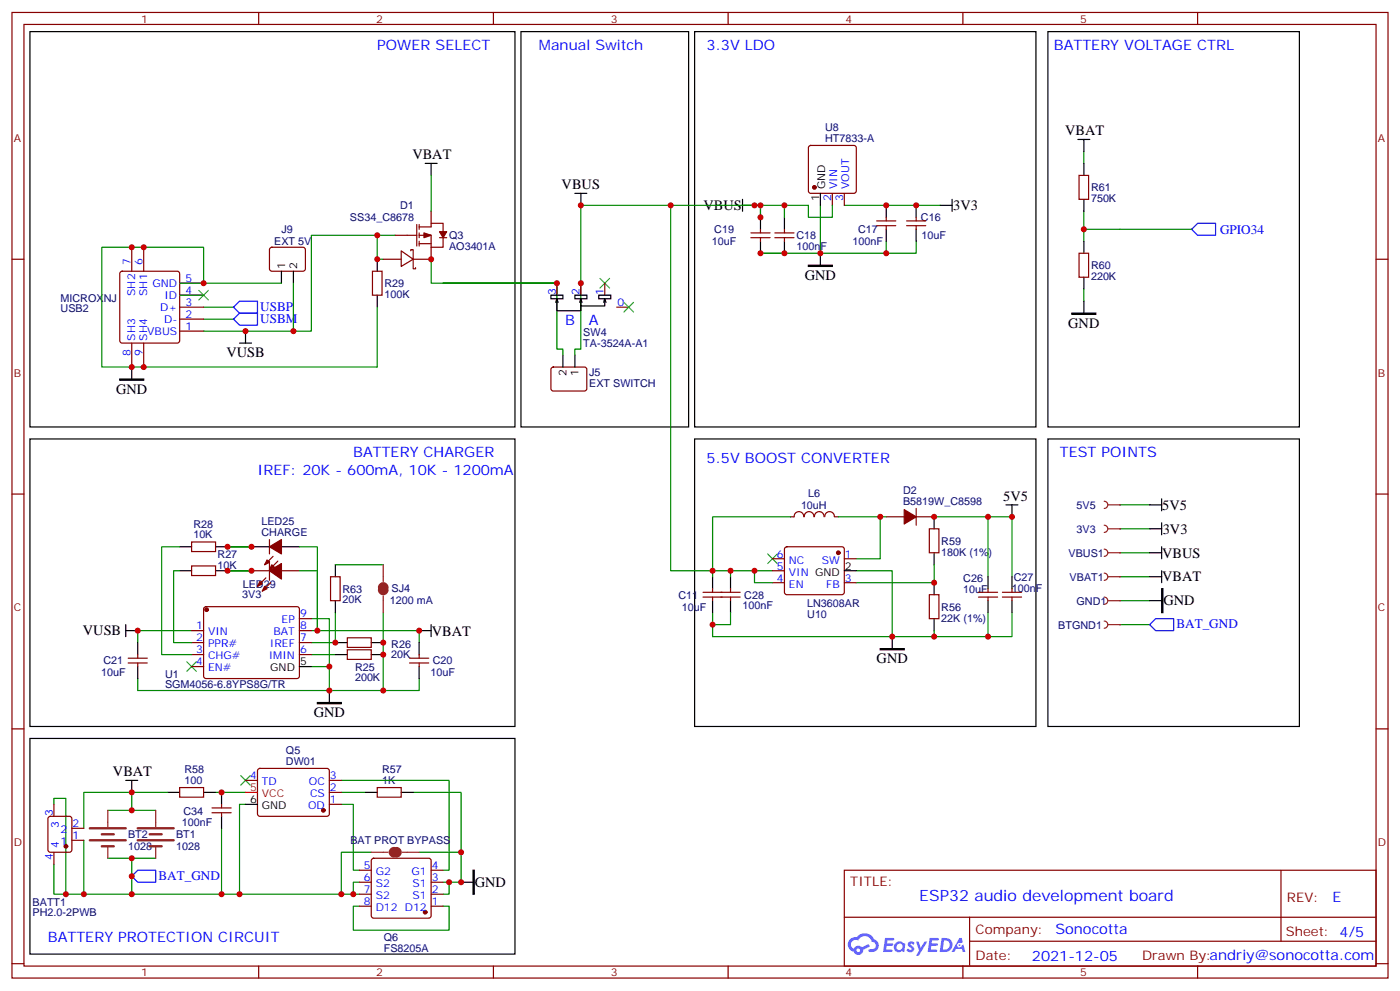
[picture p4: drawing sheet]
<svg xmlns="http://www.w3.org/2000/svg" width="412mm" height="292mm" viewBox="0 0 412 292" stroke-linecap="round" stroke-linejoin="round" font-family="sans-serif">
<g fill="none" stroke="#870000" stroke-width=".35">
<path d="M3.5 3.7h405.4v284.3h-405.4zM7.1 7.2h398.2v277.3h-398.2zM76.2 3.7v3.5M145.3 3.7v3.5M214.5 3.7v3.5M283.6 3.7v3.5M352.8 3.7v3.5M3.5 76.3h3.6M405.3 76.3h3.6M3.5 145.5h3.6M405.3 145.5h3.6M3.5 214.6h3.6"/>
<path d="M405.3 214.6h3.6M248.7 256.3h156.6v28.2h-156.6zM377.3 256.3v20.9M248.7 270.1h156.5M285.6 277.2h119.6M285.6 270.1v14.1M3.5 283.8h3.6M76.2 284.5v3.5M145.3 284.5v3.5M214.5 284.5v3.5M283.6 284.5v3.5M352.8 284.5v3.5"/>
<path d="M405.3 283.8h3.6"/>
</g>
<g fill="#5487ff">
<path d="M267.7 277.4a1.22 1.22 0 0 1 1.7 .3l-.4 .6a.47 .47 0 0 0-.3-.4 .47 .47 0 0 0-.5 .2l.1 .2a1.14 1.14 0 0 1 .8 1.7 1.14 1.14 0 0 1-1.9 0l-.2-.2 .5-.5 .7 .4a.29 .29 0 0 0 .3-.2 .29 .29 0 0 0-.2-.4 1.04 1.04 0 0 1-.6-1.7z"/>
<path d="M260.7 276.2h2.4l.3 .2-.2 .5h-1.8l-.1 .9h1.5l.3 .3-.3 .4h-1.6l-.2 1.1 1.7 .1 .2 .3-.2 .3h-2.6z"/>
<path d="M273.8 276.2h2.4l.3 .2-.1 .5h-1.8l-.2 .9h1.6l.3 .3-.4 .4h-1.6l-.1 1.1 1.7 .1 .2 .3-.2 .3h-2.6z"/>
<path d="M282.6 276.2h.7l.3 1.2-.6 .4a.69 .69 0 0 0-1 .2 .69 .69 0 0 0 .4 1 .69 .69 0 0 0 .9-.6l.5-.3 .6 2.2h-.8l-.2-.9h-1.8l-.5 .9h-.8z"/>
<path d="M269.8 277.3h.8l.6 1.8 1.1-1.8h.9l-2.6 4.2h-.8l.9-1.6z"/>
<path d="M277.4 276.2l-.6 4.1h1.3a2.11 2.11 0 0 0 2.5-2.1 2.11 2.11 0 0 0-2.5-2zM278.1 276.9a1.39 1.39 0 0 1 1.7 1.4 1.39 1.39 0 0 1-1.8 1.3h-.3z"/>
<path d="M263.7 277.8a1.54 1.54 0 0 0-.1 2.2 1.54 1.54 0 0 0 2.2 .1l.6 .2 .3-2.3-.2-.2h-.4a1.49 1.49 0 0 0-2.4 0zM264 278.8a.94 .94 0 0 1 1.8 0 .94 .94 0 0 1-1.8 0z"/>
<path d="M250.4 276.6a2.18 2.18 0 0 0 1.1 3.7 1.44 1.44 0 0 0 1.6 .9 1.44 1.44 0 0 0 1.2-1.5l2-1-.5-.7-1.9 .9a1.47 1.47 0 0 0-2.4 .5 1.39 1.39 0 0 1-.7-2 1.39 1.39 0 0 1 2-.4 2.12 2.12 0 0 1 2.2-1.3 2.12 2.12 0 0 1 1.9 1.7 1.14 1.14 0 0 1 1.1 1.4 1.14 1.14 0 0 1-1.7 .7 .43 .43 0 0 0-.5 .4 .43 .43 0 0 0 .4 .4 1.98 1.98 0 0 0 2.5-1.2 1.98 1.98 0 0 0-1.2-2.5 3.1 3.1 0 0 0-5.3-.7l-.9 .1zM252.3 279.9a.55 .55 0 0 1 1.1 0 .55 .55 0 0 1-1.1 0z"/>
<circle cx="282.6" cy="278.3" r=".26"/>
</g>
<g fill="none" stroke="#000" stroke-width=".35">
<path d="M8.8 9.3h142.9v116.4h-142.9zM153.5 9.3h49.3v116.4h-49.3zM204.6 9.3h100.6v116.4h-100.6zM308.7 9.3h74.1v116.4h-74.1zM125.2 48.1h3.6M127 48.1v3.5M218.7 58.7v3.5M241.7 56.9v3.6M280.5 58.7v3.5M111.1 76.3v3.6M218.7 60.5h3.5M224 64v3.5"/>
<path d="M224 71v3.6M231.1 64v3.5M231.1 71v3.6M261.1 60.5v3.5M261.1 67.5v3.5M269.9 60.5v3.5M269.9 67.5v3.5M276.9 60.5h3.6M72.3 97.5v3.5M111.1 86.9v3.6M70.6 101h3.5M8.8 129.3h142.9v84.6h-142.9z"/>
<path d="M204.6 129.3h100.6v84.6h-100.6zM308.7 129.3h74.1v84.6h-74.1zM52.9 168.1h3.5M52.9 161h3.5M63.5 168.1h3.5M63.5 161h3.5M37 185.7h3.6M37 183.9v3.6M40.6 189.2v3.6M40.6 196.3v3.5M88.2 196.3h3.5M98.8 192.8h3.5"/>
<path d="M98.8 189.2h3.5M109.4 192.8h3.5M109.4 189.2h3.5M123.5 189.2v3.6M123.5 196.3v3.5M123.5 185.7h3.5M127 183.9v3.6M8.8 217.5h142.9v63.5h-142.9zM37 229.8h3.6M38.8 229.8v3.5M49.4 233.3h3.5M60 233.3h3.5"/>
<path d="M65.3 233.3v3.6M72.3 236.9h3.5M107.6 233.3h3.5M118.2 233.3h3.5M65.3 240.4v3.5M135.8 259.8h3.5"/>
</g>
<g fill="none" stroke="#008700" stroke-width=".35">
<path d="M111.1 69.3v7h1.8M116.4 69.3h-24.7v28.2h-19.4M127 76.3v7.1h37M222.2 60.5h8.9v3.5M224 74.6h17.7M224 60.5v3.5M231.1 60.5h7v3.5h7.1v-3.5M241.7 60.5v14.1h19.4v-3.6M248.7 60.5h28.2M269.9 71v3.6h-8.8M52.9 83.4h7.1v-10.6h-30v35.3h81.1M52.9 86.9h7.1"/>
<path d="M60 90.5h8.8M60 94h8.8M329.8 148.7h8.9M329.8 155.7h8.9M329.8 162.8h8.9M329.8 169.8h8.9M329.8 176.9h8.9M40.6 199.8v3.5h82.9v-3.5M56.4 185.7h-15.8v3.5M91.7 182.2h5.3v14.1M91.7 196.3h5.3v7M91.7 185.7h31.8v3.5"/>
<path d="M91.7 192.8h7.1M98.8 180.4v8.8h-7.1M112.9 180.4v22.9M329.8 183.9h8.9M15.9 236.9v-1.8h3.5v28.2M31.7 238.6h14.2M38.8 233.3h-14.1v10.6M49.4 233.3h-10.6v5.3M63.5 233.3h8.8M72.3 236.9h-1.7v26.4M100.5 229.8h31.8v26.5h-1.8M100.5 236.9h3.6v19.4h1.7"/>
<path d="M100.5 233.3h7.1M121.7 233.3h14.1v26.5h-3.5M15.9 254.5v8.8h22.9M24.7 247.4v15.9M31.7 252.7h14.2M38.8 252.7v10.6h65.3M65.3 243.9v19.4M105.8 259.8h-1.7v3.5h1.7M109.4 251h-8.9v12.3M123.5 251h12.3M130.5 259.8h1.8v3.5h-1.8M105.8 266.8h-1.7v7.1h28.2v-7.1h-1.8"/>
</g>
<g fill="none" stroke="#870000" stroke-width=".35">
<path d="M238.4 43l.4-.2h12.7l.5 .2 .2 .5v12.7l-.2 .5-.5 .2h-12.7l-.5-.2-.2-.5v-12.7zM245.2 56.9v3.6M248.7 56.9v3.6M38.8 72.8v7.1M42.3 72.8v7.1M109.7 79.9h2.8v7h-2.8zM112.9 76.3h5.3M116.4 69.3h6.4M118.2 73.9l3.5 2.4-3.5 2.2zM121 73.9v-.4h.7v2.8M121.7 76.3v2.9h.7v-.4M122.8 66.1v6.4"/>
<path d="M123.5 66.8h3.5v-1h3.5v2.4M123.5 69.3h3.5v3.5M123.5 66.1v1.4M123.5 68.6v1.4M123.5 71v1.5M123.5 71.8h3.5M127 72.8v3.5h-5.3M127 62.2v3.6M129.5 70h2.1M130.5 70v2.8h-3.5M221.2 70h5.6M221.2 68.6h5.6"/>
<path d="M224 67.5v1.1M224 70v1M228.2 70h5.7M228.2 68.6h5.7M231.1 67.5v1.1M231.1 70v1M258.2 66.5h5.7M258.2 65.1h5.7M261.1 64v1.1M261.1 66.5v1M267.1 66.5h5.6M267.1 65.1h5.6"/>
<path d="M269.9 64v1.1M269.9 66.5v1M35.5 80.1l.5-.2h16.2l.5 .2 .2 .5v19.7l-.2 .5-.5 .2h-16.2l-.5-.2-.2-.5v-19.7zM52.9 83.4h7.1M52.9 86.9h7.1M52.9 90.5h7.1M52.9 94h7.1M52.9 97.5h7.1M38.8 101v7.1M42.3 101v7.1M56.4 159.6h7.1v2.8h-7.1zM56.4 166.7h7.1v2.8h-7.1z"/>
<path d="M60.2 178.9l.5-.3h26.8l.5 .3 .2 .5-.1 20-.6 .4-27.1-.1-.4-.6v-19.7zM74.1 168.1h5.3M78.3 170.2l-2.5 2.4M79.4 165.2v5.7M79.7 171.6l-2.4 2.5M82.9 168.1h5.3M37.7 195.2h5.7M37.7 193.8h5.7M40.6 192.8v1M40.6 195.2v1.1M56.4 185.7h3.6M56.4 189.2h3.6"/>
<path d="M56.4 192.8h3.6M56.4 196.3h3.6M88.2 185.7h3.5M88.2 189.2h3.5M88.2 192.8h3.5M88.2 182.2h3.5M102.3 191.3h7.1v2.9h-7.1zM102.3 187.8h7.1v2.8h-7.1zM120.6 195.2h5.7M120.6 193.8h5.7M123.5 192.8v1M123.5 195.2v1.1"/>
<path d="M52.9 231.9h7.1v2.8h-7.1zM62.4 239.3h5.7M62.4 237.9h5.7M65.3 236.9v1M65.3 239.3v1.1M72.3 229.8h3.5M76.1 226.5l.5-.2h20l.4 .7-.1 13-.6 .4-20-.1-.5-.6v-12.7zM97 236.9h3.5M97 233.3h3.5M97 229.8h3.5M111.1 231.9h7.1v2.8h-7.1zM105.8 259.8h3.6"/>
<path d="M105.8 256.3h3.6M109.6 252.9l.5-.2h16.2l.5 .2 .2 .5v16.3l-.2 .5-.5 .2h-16.2l-.5-.3-.2-.4v-16.3zM127 259.8h3.5M127 256.3h3.5M105.8 266.8h3.6M105.8 263.3h3.6M127 266.8h3.5M127 263.3h3.5"/>
</g>
<path d="M58.6 85.5l2.8 2.8M61.4 85.5l-2.8 2.8M55 194.9l2.9 2.8M57.9 194.9l-2.9 2.8M70.9 228.4l2.8 2.8M73.7 228.4l-2.8 2.8" fill="none" stroke="#3c3" stroke-width=".35"/>
<path d="M68.8 90.5l1.8-1.8h5.2v3.5h-5.2zM68.8 94l1.8-1.8h5.2v3.5h-5.2zM38.8 258l1.8-1.7h5.3v3.5h-5.3z" fill="none" stroke="#00f" stroke-width=".35"/>
<g fill="#870000" stroke="#870000" stroke-width=".35">
<path d="M76.6 171.2l.7 .7-1.5 .7z"/>
<path d="M78 172.6l.7 .8-1.4 .7z"/>
<path d="M79.4 168.1l3.5-2.2v4.6z"/>
<path d="M124.9 68.6l2.1 .7-2.1 .7z"/>
<path d="M129.5 68.2h2.1l-1.1 1.8z"/>
<circle cx="60.9" cy="179.5" r=".53"/>
<circle cx="239.9" cy="55.2" r=".53"/>
<circle cx="95.2" cy="238.6" r=".53"/>
<circle cx="125.2" cy="268.6" r=".53"/>
</g>
<path d="M72.3 233.3h3.5" fill="none" stroke="#f00" stroke-width=".35"/>
<path d="M26.5 243.9h10.5M26.5 247.4h10.5M30 245.7h3.5M30 249.2h3.5M40.6 243.9h10.6M40.6 247.4h10.6M44.1 245.7h3.5M44.1 249.2h3.5" fill="none" stroke="#8c2424" stroke-width=".71"/>
<path d="M325.3 182.9a1.06 1.06 0 0 1 1 1 1.06 1.06 0 0 1-1 1.1M326.3 183.9h3.5M31.7 238.6v5M45.9 238.6v5M31.7 249.2v3.5M45.9 249.2v3.5" fill="none" stroke="#8c2424" stroke-width=".35"/>
<path d="M139.3 256.3h.4v7h-.4z" fill="#000" stroke="#000" stroke-width=".35"/>
<circle cx="329.8" cy="183.9" r=".18" fill="#8c2424"/>
<path d="M325.3 175.8a1.06 1.06 0 0 1 1 1.1 1.06 1.06 0 0 1-1 1M326.3 176.9h3.5" fill="none" stroke="#8c2424" stroke-width=".35"/>
<circle cx="329.8" cy="176.9" r=".18" fill="#8c2424"/>
<path d="M338.7 183.9l1.7-1.7h5.3v3.5h-5.3z" fill="none" stroke="#00f" stroke-width=".35"/>
<path d="M342.2 173.4h.3v7h-.3z" fill="#000" stroke="#000" stroke-width=".35"/>
<path d="M338.7 155.7h3.5M338.7 148.7h3.5M342.2 146.9v3.5M342.2 154v3.5M338.7 176.9h3.5M338.7 169.8h3.5M338.7 162.8h3.5M342.2 161v3.5M342.2 168.1v3.5" fill="none" stroke="#000" stroke-width=".35"/>
<path d="M325.3 168.8a1.06 1.06 0 0 1 1 1 1.06 1.06 0 0 1-1 1.1M326.3 169.8h3.5" fill="none" stroke="#8c2424" stroke-width=".35"/>
<circle cx="329.8" cy="169.8" r=".18" fill="#8c2424"/>
<path d="M325.3 161.7a1.06 1.06 0 0 1 1 1.1 1.06 1.06 0 0 1-1 1M326.3 162.8h3.5" fill="none" stroke="#8c2424" stroke-width=".35"/>
<circle cx="329.8" cy="162.8" r=".18" fill="#8c2424"/>
<path d="M325.3 154.7a1.06 1.06 0 0 1 1 1 1.06 1.06 0 0 1-1 1.1M326.3 155.7h3.5" fill="none" stroke="#8c2424" stroke-width=".35"/>
<circle cx="329.8" cy="155.7" r=".18" fill="#8c2424"/>
<path d="M325.3 147.6a1.06 1.06 0 0 1 1 1.1 1.06 1.06 0 0 1-1 1M326.3 148.7h3.5" fill="none" stroke="#8c2424" stroke-width=".35"/>
<circle cx="329.8" cy="148.7" r=".18" fill="#8c2424"/>
<g fill="none" stroke="#870000" stroke-width=".35">
<path d="M317.9 51.6h2.8v7.1h-2.8zM79.6 73l.5-.2 9.4 .1 .5 .6-.1 5.9-.6 .5-9.5-.1-.4-.6v-5.7zM317.9 74.6h2.8v7h-2.8zM164 83.4v3.5M171.1 83.4v3.5M178.2 83.4v3.5M181.7 90.5h3.5M162.5 108.3l.5-.2h9.4l.5 .7-.1 5.9-.6 .4h-9.5l-.4-.7v-5.6zM79.4 158.9v4.2M232.8 152.2h1.1M233.9 152.2a1.41 1.41 0 0 1 1.4-1.5 1.41 1.41 0 0 1 1.4 1.5M236.9 152.2a1.41 1.41 0 0 1 1.4-1.5 1.41 1.41 0 0 1 1.4 1.5"/>
<path d="M239.9 152.2a1.41 1.41 0 0 1 1.4-1.5 1.41 1.41 0 0 1 1.4 1.5M243 152.2a1.41 1.41 0 0 1 1.4-1.5 1.41 1.41 0 0 1 1.4 1.5M245.9 152.2h1M261.1 152.2h5.2M269.9 149.7v5M269.9 152.2h5.3M273.8 155.7h2.8v7.1h-2.8zM80.4 163.8l-2.4 2.5M81.8 165.2l-2.4 2.5M97.4 169.8h2.8v7.1h-2.8zM207.1 175.8h10.9M207.1 174.4h10.9"/>
<path d="M209.9 173.4v1M209.9 175.8v1.1M215.2 173.4v1M215.2 175.8v1.1M227.5 164.5h3.6M227.5 171.6h3.6M227.5 168.1h3.6M231.3 161.2l.5-.2h16.2l.5 .2 .2 .5v12.7l-.2 .5-.5 .2h-16.2l-.5-.2-.2-.5v-12.7zM248.7 164.5h3.5M248.7 171.6h3.5M273.8 175.1h2.8v7.1h-2.8zM288.2 175.8h5.7"/>
<path d="M288.2 174.4h5.7M291 173.4v1M291 175.8v1.1M295.3 175.8h5.6M295.3 174.4h5.6M298.1 173.4v1M298.1 175.8v1.1M15.9 236.9v3.5M14.3 240.6l.5-.2h5.7l.6 .4 .1 9.5-.5 .6-5.9 .1-.6-.5-.1-9.4zM15.9 251v3.5M21.2 247.4h3.5M21.2 243.9h3.5"/>
</g>
<g fill="none" stroke="#000" stroke-width=".35">
<path d="M169.3 56.9h3.6M171.1 56.9v3.6M317.5 41.1h3.5M319.3 41.1v3.5M319.3 48.1v3.5M319.3 58.7v3.5M82.9 79.9v3.5M86.4 79.9v3.5M241.7 74.6v3.5M319.3 71v3.6M162.3 86.9h3.5v1.1h-3.5zM164 88v3.5h7.1v-1.8"/>
<path d="M164 88l-.3 1M164 88l.4 1M169.3 86.9h3.6v1.1h-3.6zM171.1 88v2.1h7.1v-2.1M171.1 88l-.4 1M171.1 88l.3 1M176.4 86.9h3.5v1.1h-3.5zM178.2 88l-.4 1M178.2 88l.3 1M319.3 81.6v3.6M319.3 88.7v3.5M38.8 108.1v3.5"/>
<path d="M165.8 104.6v3.5M169.3 104.6v3.5M275.2 152.2v3.5M296.3 148.7h3.6M298.1 148.7v3.5M74.1 161h5.3M82.9 161h5.3M98.8 166.3v3.5M98.8 176.9v3.5M209.9 169.8v3.6M209.9 176.9v3.5M215.2 169.8v3.6"/>
<path d="M215.2 176.9v3.5M248.7 168.1h3.5M275.2 162.8v3.5M275.2 171.6v3.5M291 169.8v3.6M291 176.9v3.5M298.1 169.8v3.6M298.1 176.9v3.5M262.8 187.5v3.5M275.2 182.2v3.5M97 203.3v3.6"/>
</g>
<g fill="none" stroke="#008700" stroke-width=".35">
<path d="M127 51.6v10.6M319.3 44.6v3.5M197.6 60.5v107.6h29.9M224 64v-3.5h-52.9v42.3h-1.8v1.8M319.3 67.5h31.7M319.3 62.2v8.8M60 97.5h12.3M60 83.4h22.9M86.4 83.4v14.1M111.1 90.5v17.6M164 83.4h-33.5h33.5v19.4h1.8v1.8M319.3 85.2v3.5"/>
<path d="M232.8 152.2h-22.9v17.6M246.9 152.2h12.4v12.3h-7.1M259.3 152.2h1.8M275.2 152.2h15.8v17.6M291 152.2h7.1v17.6M52.9 168.1h-1.7v21.1h5.2M52.9 161h-5.3v31.8h8.8M67 168.1h7.1M67 161h7.1M88.2 161h5.3v24.7v-17.6h-5.3M98.8 166.3h14.1M215.2 168.1v1.7"/>
<path d="M222.2 168.1v3.5h5.3M252.2 168.1h10.6v19.4M275.2 166.3v5.3h-23M209.9 180.4v7.1h81.1v-7.1M215.2 180.4v3.5h-5.3M275.2 185.7v1.8M298.1 180.4v7.1h-7.1"/>
</g>
<path d="M238.1 78.1h7.1v.4h-7.1zM315.7 92.2h7.1v.4h-7.1zM35.3 111.6h7v.4h-7zM259.3 191h7v.3h-7zM93.5 206.9h7v.3h-7z" fill="#000" stroke="#000" stroke-width=".35"/>
<path d="M176.7 82l2.9 2.8M179.6 82l-2.9 2.8M183.8 89l2.8 2.9M186.6 89l-2.8 2.9M226.1 163.1l2.9 2.8M229 163.1l-2.9 2.8" fill="none" stroke="#3c3" stroke-width=".35"/>
<g fill="#870000" stroke="#870000" stroke-width=".35">
<path d="M266.3 150.1l3.6 2.1-3.6 2.1z"/>
<path d="M79.4 161l3.5-2.1v4.2z"/>
<path d="M78.7 164.9l.7 .7-1.4 .7z"/>
<path d="M80.1 166.3l.7 .7-1.4 .7z"/>
<circle cx="246.9" cy="162.8" r=".53"/>
<circle cx="19.4" cy="249.2" r=".53"/>
</g>
<path d="M351 67.5l1.8-1.7h5.3v3.5h-5.3z" fill="none" stroke="#00f" stroke-width=".35"/>
<path d="M112.2 173a.71 .71 0 0 1 .7-.7 .71 .71 0 0 1 .7 .7M112.2 173.7a.71 .71 0 0 0 .7 .7 .71 .71 0 0 0 .7-.7M116.1 250.3a.71 .71 0 0 0-.7 .7 .71 .71 0 0 0 .7 .7M116.8 250.3a.71 .71 0 0 1 .7 .7 .71 .71 0 0 1-.7 .7" fill="none" stroke="#8c2424" stroke-width="1.8"/>
<path d="M112.9 166.3v4.9M112.9 175.5v4.9M109.4 251h4.9M118.5 251h5" fill="none" stroke="#8c2424" stroke-width=".35"/>
<g fill="#c00">
<circle cx="269.9" cy="60.5" r=".88"/>
<circle cx="261.1" cy="60.5" r=".88"/>
<circle cx="261.1" cy="74.6" r=".88"/>
<circle cx="224" cy="60.5" r=".88"/>
<circle cx="60" cy="83.4" r=".88"/>
<circle cx="38.8" cy="72.8" r=".88"/>
<circle cx="42.3" cy="72.8" r=".88"/>
<circle cx="38.8" cy="108.1" r=".88"/>
<circle cx="123.5" cy="185.7" r=".88"/>
<circle cx="40.6" cy="185.7" r=".88"/>
<circle cx="97" cy="196.3" r=".88"/>
<circle cx="112.9" cy="192.8" r=".88"/>
<circle cx="127" cy="76.3" r=".88"/>
<circle cx="111.1" cy="76.3" r=".88"/>
<circle cx="111.1" cy="69.3" r=".88"/>
<circle cx="231.1" cy="60.5" r=".88"/>
<circle cx="224" cy="74.6" r=".88"/>
<circle cx="241.7" cy="74.6" r=".88"/>
<circle cx="231.1" cy="74.6" r=".88"/>
<circle cx="135.8" cy="251" r=".88"/>
<circle cx="100.5" cy="263.3" r=".88"/>
<circle cx="38.8" cy="258" r=".88"/>
<circle cx="19.4" cy="263.3" r=".88"/>
<circle cx="24.7" cy="263.3" r=".88"/>
<circle cx="38.8" cy="263.3" r=".88"/>
<circle cx="65.3" cy="263.3" r=".88"/>
<circle cx="65.3" cy="233.3" r=".88"/>
<circle cx="70.6" cy="263.3" r=".88"/>
<circle cx="104.1" cy="263.3" r=".88"/>
<circle cx="38.8" cy="233.3" r=".88"/>
<circle cx="135.8" cy="259.8" r=".88"/>
<circle cx="132.3" cy="259.8" r=".88"/>
<circle cx="38.8" cy="252.7" r=".88"/>
<circle cx="38.8" cy="238.6" r=".88"/>
<circle cx="291" cy="187.5" r=".88"/>
<circle cx="291" cy="152.2" r=".88"/>
<circle cx="298.1" cy="152.2" r=".88"/>
<circle cx="275.2" cy="171.6" r=".88"/>
<circle cx="262.8" cy="187.5" r=".88"/>
<circle cx="275.2" cy="187.5" r=".88"/>
<circle cx="222.3" cy="168.1" r=".88"/>
<circle cx="209.9" cy="168.1" r=".88"/>
<circle cx="259.3" cy="152.2" r=".88"/>
<circle cx="275.2" cy="152.2" r=".88"/>
<circle cx="215.2" cy="168.1" r=".88"/>
<circle cx="209.9" cy="183.9" r=".88"/>
<circle cx="319.3" cy="67.5" r=".88"/>
<circle cx="93.5" cy="185.7" r=".88"/>
<circle cx="98.8" cy="189.2" r=".88"/>
<circle cx="112.9" cy="189.2" r=".88"/>
<circle cx="171.1" cy="60.5" r=".88"/>
<circle cx="224" cy="64" r=".88"/>
<circle cx="222.3" cy="60.5" r=".88"/>
<circle cx="171.1" cy="83.4" r=".88"/>
<circle cx="164" cy="83.4" r=".88"/>
<circle cx="197.6" cy="60.5" r=".88"/>
<circle cx="72.3" cy="97.5" r=".88"/>
<circle cx="112.9" cy="203.3" r=".88"/>
<circle cx="97" cy="203.3" r=".88"/>
<circle cx="42.3" cy="108.1" r=".88"/>
<circle cx="86.4" cy="97.5" r=".88"/>
<circle cx="67" cy="161" r=".88"/>
<circle cx="67" cy="168.1" r=".88"/>
<circle cx="74.1" cy="168.1" r=".88"/>
<circle cx="74.1" cy="161" r=".88"/>
</g>
<text font-size="4.6" fill="#00f" x="270.8" y="265.3">ESP32 audio development board</text>
<g font-size="4.2" fill="#00f">
<text x="111.1" y="14.6">POWER SELECT</text>
<text x="158.7" y="14.6">Manual Switch</text>
<text x="208.1" y="14.6">3.3V LDO</text>
<text x="310.4" y="14.6">BATTERY VOLTAGE CTRL</text>
<text x="166.4" y="95.6">B</text>
<text x="173.4" y="95.6">A</text>
<text x="104.1" y="134.5">BATTERY CHARGER</text>
<text x="208.1" y="136.3">5.5V BOOST CONVERTER</text>
<text x="312.2" y="134.5">TEST POINTS</text>
<text x="75.8" y="139.8">IREF: 20K - 600mA, 10K - 1200mA</text>
<text x="392.5" y="265.5">E</text>
<text x="310.9" y="275.1">Sonocotta</text>
<text x="14.1" y="277.4">BATTERY PROTECTION CIRCUIT</text>
<text x="304" y="282.9">2021-12-05</text>
</g>
<g font-size="4.2">
<text x="313.7" y="39.8">VBAT</text>
<text x="121.5" y="47">VBAT</text>
<text x="165.4" y="55.8">VBUS</text>
<text x="207.2" y="61.9">VBUS</text>
<text x="280.8" y="61.9">3V3</text>
<text x="237.1" y="82.4">GND</text>
<text x="314.7" y="96.5">GND</text>
<text x="66.7" y="105">VUSB</text>
<text x="34.2" y="116.1">GND</text>
<text x="295.5" y="147.6">5V5</text>
<text x="342.4" y="150.1">5V5</text>
<text x="342.5" y="157.2">3V3</text>
<text x="342.4" y="164.2">VBUS</text>
<text x="342.4" y="171.2">VBAT</text>
<text x="342.7" y="178.3">GND</text>
<text x="24.4" y="187.1">VUSB</text>
<text x="127.2" y="187.1">VBAT</text>
<text x="258.2" y="195.3">GND</text>
<text x="92.4" y="211.2">GND</text>
<text x="33.3" y="228.6">VBAT</text>
<text x="139.9" y="261.2">GND</text>
</g>
<g font-size="3.9" fill="#00f">
<text x="359.4" y="68.8">GPIO34</text>
<text x="76.7" y="91.6">USBP</text>
<text x="76.7" y="95.1">USBM</text>
<text x="346.5" y="185.1">BAT_GND</text>
<text x="46.7" y="259.1">BAT_GND</text>
</g>
<g font-size="3.9" fill="#800">
<text x="250.5" y="260.8">TITLE:</text>
<text x="379.1" y="265.5">REV:</text>
<text x="287.4" y="275">Company:</text>
<text x="378.7" y="275.7">Sheet: 4/5</text>
<text x="287.4" y="282.7">Date:</text>
<text x="336.4" y="282.8">Drawn By:andriy@sonocotta.com</text>
</g>
<g font-size="3.2" fill="#800">
<text x="41.6" y="6.7">1</text>
<text x="110.8" y="6.7">2</text>
<text x="179.9" y="6.7">3</text>
<text x="249.1" y="6.7">4</text>
<text x="318.2" y="6.7">5</text>
<text x="4.1" y="41.8">A</text>
<text x="405.9" y="41.8">A</text>
<text x="4.1" y="110.9">B</text>
<text x="405.9" y="110.9">B</text>
<text x="4.1" y="180.1">C</text>
<text x="405.9" y="180.1">C</text>
<text x="4.1" y="249.2">D</text>
<text x="405.9" y="249.2">D</text>
<text x="41.6" y="287.5">1</text>
<text x="110.8" y="287.5">2</text>
<text x="179.9" y="287.5">3</text>
<text x="249.1" y="287.5">4</text>
<text x="318.2" y="287.5">5</text>
</g>
<g font-size="3.2" fill="#000080">
<text x="243.1" y="41.8">HT7833-A</text>
<text x="243.1" y="38.6">U8</text>
<text x="321.4" y="59.6">750K</text>
<text x="321.4" y="56.3">R61</text>
<text x="103.1" y="65.1">SS34_C8678</text>
<text x="117.8" y="61.6">D1</text>
<text x="271.3" y="65.1">C16</text>
<text x="82.9" y="68.6">J9</text>
<text x="132.3" y="70.4">Q3</text>
<text x="210.4" y="68.7">C19</text>
<text x="234.6" y="70.4">C18</text>
<text x="252.7" y="68.7">C17</text>
<text x="271.4" y="70.4">10uF</text>
<text x="80.8" y="72.2">EXT 5V</text>
<text x="132.3" y="73.6">AO3401A</text>
<text x="209.7" y="72.2">10uF</text>
<text x="234.6" y="73.6">100nF</text>
<text x="251.1" y="72.2">100nF</text>
<text x="321.4" y="82.5">220K</text>
<text x="321.4" y="79.2">R60</text>
<text x="17.8" y="88.8">MICROXNJ</text>
<text x="113.2" y="87.7">100K</text>
<text x="113.2" y="84.5">R29</text>
<text x="17.8" y="91.7">USB2</text>
<text x="171.8" y="99">SW4</text>
<text x="171.8" y="102.2">TA-3524A-A1</text>
<text x="173.6" y="113.9">EXT SWITCH</text>
<text x="173.6" y="110.7">J5</text>
<text x="236" y="149.8">10uH</text>
<text x="238.1" y="146.4">L6</text>
<text x="266" y="148.7">B5819W_C8598</text>
<text x="266" y="145.5">D2</text>
<text x="317.1" y="149.8">5V5</text>
<text x="57" y="155.4">R28</text>
<text x="77" y="154.6">LED25</text>
<text x="57" y="158.5">10K</text>
<text x="77" y="157.8">CHARGE</text>
<text x="277.3" y="160.4">R59</text>
<text x="317.1" y="156.9">3V3</text>
<text x="64.1" y="167.5">10K</text>
<text x="64.1" y="164.3">R27</text>
<text x="277.3" y="163.6">180K (1%)</text>
<text x="314.8" y="164">VBUS1</text>
<text x="71.5" y="173.1">LED29</text>
<text x="283.8" y="171.3">C26</text>
<text x="298.6" y="171">C27</text>
<text x="315.1" y="171">VBAT1</text>
<text x="71.4" y="176.2">3V3</text>
<text x="100.9" y="177.7">20K</text>
<text x="100.9" y="174.5">R63</text>
<text x="114.8" y="178">1200 mA</text>
<text x="115.3" y="174.5">SJ4</text>
<text x="199.8" y="176.3">C11</text>
<text x="200.9" y="179.8">10uF</text>
<text x="218.7" y="179.5">100nF</text>
<text x="219.2" y="176.3">C28</text>
<text x="237.8" y="178.6">LN3608AR</text>
<text x="277.3" y="179.8">R56</text>
<text x="283.8" y="174.5">10uF</text>
<text x="298.1" y="174.2">100nF</text>
<text x="317.1" y="178">GND1</text>
<text x="237.8" y="181.8">U10</text>
<text x="277.3" y="183">22K (1%)</text>
<text x="311.7" y="185.1">BTGND1</text>
<text x="115.2" y="190.8">R26</text>
<text x="30.5" y="195.7">C21</text>
<text x="104.6" y="197.5">R25</text>
<text x="115.2" y="193.9">20K</text>
<text x="127.5" y="195.7">C20</text>
<text x="29.8" y="199.2">10uF</text>
<text x="48.6" y="202.7">SGM4056-6.8YPS8G/TR</text>
<text x="48.6" y="199.5">U1</text>
<text x="104.6" y="200.6">200K</text>
<text x="126.8" y="199.2">10uF</text>
<text x="84.2" y="221.9">Q5</text>
<text x="54.3" y="227.5">R58</text>
<text x="84.2" y="225.2">DW01</text>
<text x="112.6" y="227.6">R57</text>
<text x="54.3" y="230.9">100</text>
<text x="112.6" y="230.9">1K</text>
<text x="53.5" y="243.3">100nF</text>
<text x="54" y="240.1">C34</text>
<text x="37.7" y="250.2">1028</text>
<text x="37.7" y="246.8">BT2</text>
<text x="51.9" y="250.2">1028</text>
<text x="51.9" y="246.8">BT1</text>
<text x="103.2" y="248.6">BAT PROT BYPASS</text>
<text x="9.6" y="269.8">PH2.0-2PWB</text>
<text x="9.6" y="266.6">BATT1</text>
<text x="113.1" y="280.4">FS8205A</text>
<text x="113.1" y="277.1">Q6</text>
</g>
<g font-size="3.2">
<text x="241.3" y="59.1" transform="rotate(-90 241.3 59.1)">1</text>
<text x="243.1" y="55.6" transform="rotate(-90 243.1 55.6)">GND</text>
<text x="84" y="79.2" transform="rotate(-90 84 79.2)">1</text>
<text x="87.5" y="79.2" transform="rotate(-90 87.5 79.2)">2</text>
<text x="166.9" y="110.8" transform="rotate(-90 166.9 110.8)">2</text>
<text x="170.4" y="110.8" transform="rotate(-90 170.4 110.8)">1</text>
<text x="248.9" y="167.7">2</text>
<text x="79.6" y="197.7">GND</text>
<text x="88.4" y="195.9">5</text>
<text x="73.7" y="236.5">6</text>
<text x="77.2" y="238.3">GND</text>
</g>
<g font-size="3.2" fill="#00f">
<text x="244.8" y="59.1" transform="rotate(-90 244.8 59.1)">2</text>
<text x="246.6" y="55.6" transform="rotate(-90 246.6 55.6)">VIN</text>
<text x="248.4" y="59.1" transform="rotate(-90 248.4 59.1)">3</text>
<text x="250.1" y="55.6" transform="rotate(-90 250.1 55.6)">VOUT</text>
<text x="38.5" y="78.1" transform="rotate(-90 38.5 78.1)">7</text>
<text x="42" y="78.1" transform="rotate(-90 42 78.1)">6</text>
<text x="54.7" y="83">5</text>
<text x="39.9" y="87.1" transform="rotate(-90 39.9 87.1)">SH2</text>
<text x="43.4" y="87.1" transform="rotate(-90 43.4 87.1)">SH1</text>
<text x="44.9" y="84.5">GND</text>
<text x="48.4" y="88">ID</text>
<text x="54.7" y="86.6">4</text>
<text x="163.7" y="86.7" transform="rotate(-90 163.7 86.7)">3</text>
<text x="170.7" y="86.7" transform="rotate(-90 170.7 86.7)">2</text>
<text x="177.8" y="86.7" transform="rotate(-90 177.8 86.7)">1</text>
<text x="47.2" y="91.5">D+</text>
<text x="48.3" y="95">D-</text>
<text x="54.7" y="90.1">3</text>
<text x="54.7" y="93.6">2</text>
<text x="181.9" y="90.1">0</text>
<text x="39.9" y="100.3" transform="rotate(-90 39.9 100.3)">SH3</text>
<text x="43.4" y="98.6">VBUS</text>
<text x="43.4" y="100.3" transform="rotate(-90 43.4 100.3)">SH4</text>
<text x="54.7" y="97.2">1</text>
<text x="38.5" y="104.8" transform="rotate(-90 38.5 104.8)">8</text>
<text x="42" y="104.8" transform="rotate(-90 42 104.8)">9</text>
<text x="228.9" y="167.7">5</text>
<text x="228.9" y="164.2">6</text>
<text x="232.4" y="165.9">NC</text>
<text x="242.1" y="165.9">SW</text>
<text x="248.9" y="164.2">1</text>
<text x="228.9" y="171.2">4</text>
<text x="232.4" y="173">EN</text>
<text x="232.4" y="169.5">VIN GND</text>
<text x="243.4" y="173">FB</text>
<text x="248.9" y="171.2">3</text>
<text x="57.8" y="185.3">1</text>
<text x="83" y="183.6">EP</text>
<text x="88.4" y="185.3">8</text>
<text x="88.4" y="181.8">9</text>
<text x="57.8" y="188.9">2</text>
<text x="61.3" y="187.1">VIN</text>
<text x="61.3" y="190.6">PPR#</text>
<text x="79.5" y="190.6">IREF</text>
<text x="80.6" y="187.1">BAT</text>
<text x="88.4" y="188.9">7</text>
<text x="57.8" y="192.4">3</text>
<text x="57.8" y="195.9">4</text>
<text x="61.3" y="194.2">CHG#</text>
<text x="61.3" y="197.7">EN#</text>
<text x="79.2" y="194.2">IMIN</text>
<text x="88.4" y="192.4">6</text>
<text x="73.7" y="229.4">4</text>
<text x="77.2" y="231.2">TD</text>
<text x="91" y="231.2">OC</text>
<text x="97.2" y="233">2</text>
<text x="97.2" y="229.4">3</text>
<text x="90.8" y="238.3">OD</text>
<text x="91.3" y="234.7">CS</text>
<text x="97.2" y="236.5">1</text>
<text x="15.5" y="240.2" transform="rotate(-90 15.5 240.2)">3</text>
<text x="17.3" y="243.7" transform="rotate(-90 17.3 243.7)">3</text>
<text x="17.8" y="245.3">2</text>
<text x="21.3" y="243.6">2</text>
<text x="17.3" y="249.7" transform="rotate(-90 17.3 249.7)">4</text>
<text x="17.8" y="248.8">1</text>
<text x="21.3" y="247.1">1</text>
<text x="15.5" y="253.2" transform="rotate(-90 15.5 253.2)">4</text>
<text x="107.2" y="255.9">5</text>
<text x="110.7" y="257.7">G2</text>
<text x="121.2" y="257.7">G1</text>
<text x="127.2" y="255.9">4</text>
<text x="107.2" y="259.4">6</text>
<text x="107.2" y="263">7</text>
<text x="110.7" y="261.2">S2</text>
<text x="121.5" y="261.2">S1</text>
<text x="127.2" y="263">2</text>
<text x="127.2" y="259.4">3</text>
<text x="107.2" y="266.5">8</text>
<text x="110.7" y="264.7">S2</text>
<text x="110.7" y="268.3">D12 D12</text>
<text x="121.5" y="264.7">S1</text>
<text x="127.2" y="266.5">1</text>
</g>
<g font-size="3.2" fill="#f00">
<text x="73.7" y="233">5</text>
<text x="77.2" y="234.7">VCC</text>
</g>
</svg>
